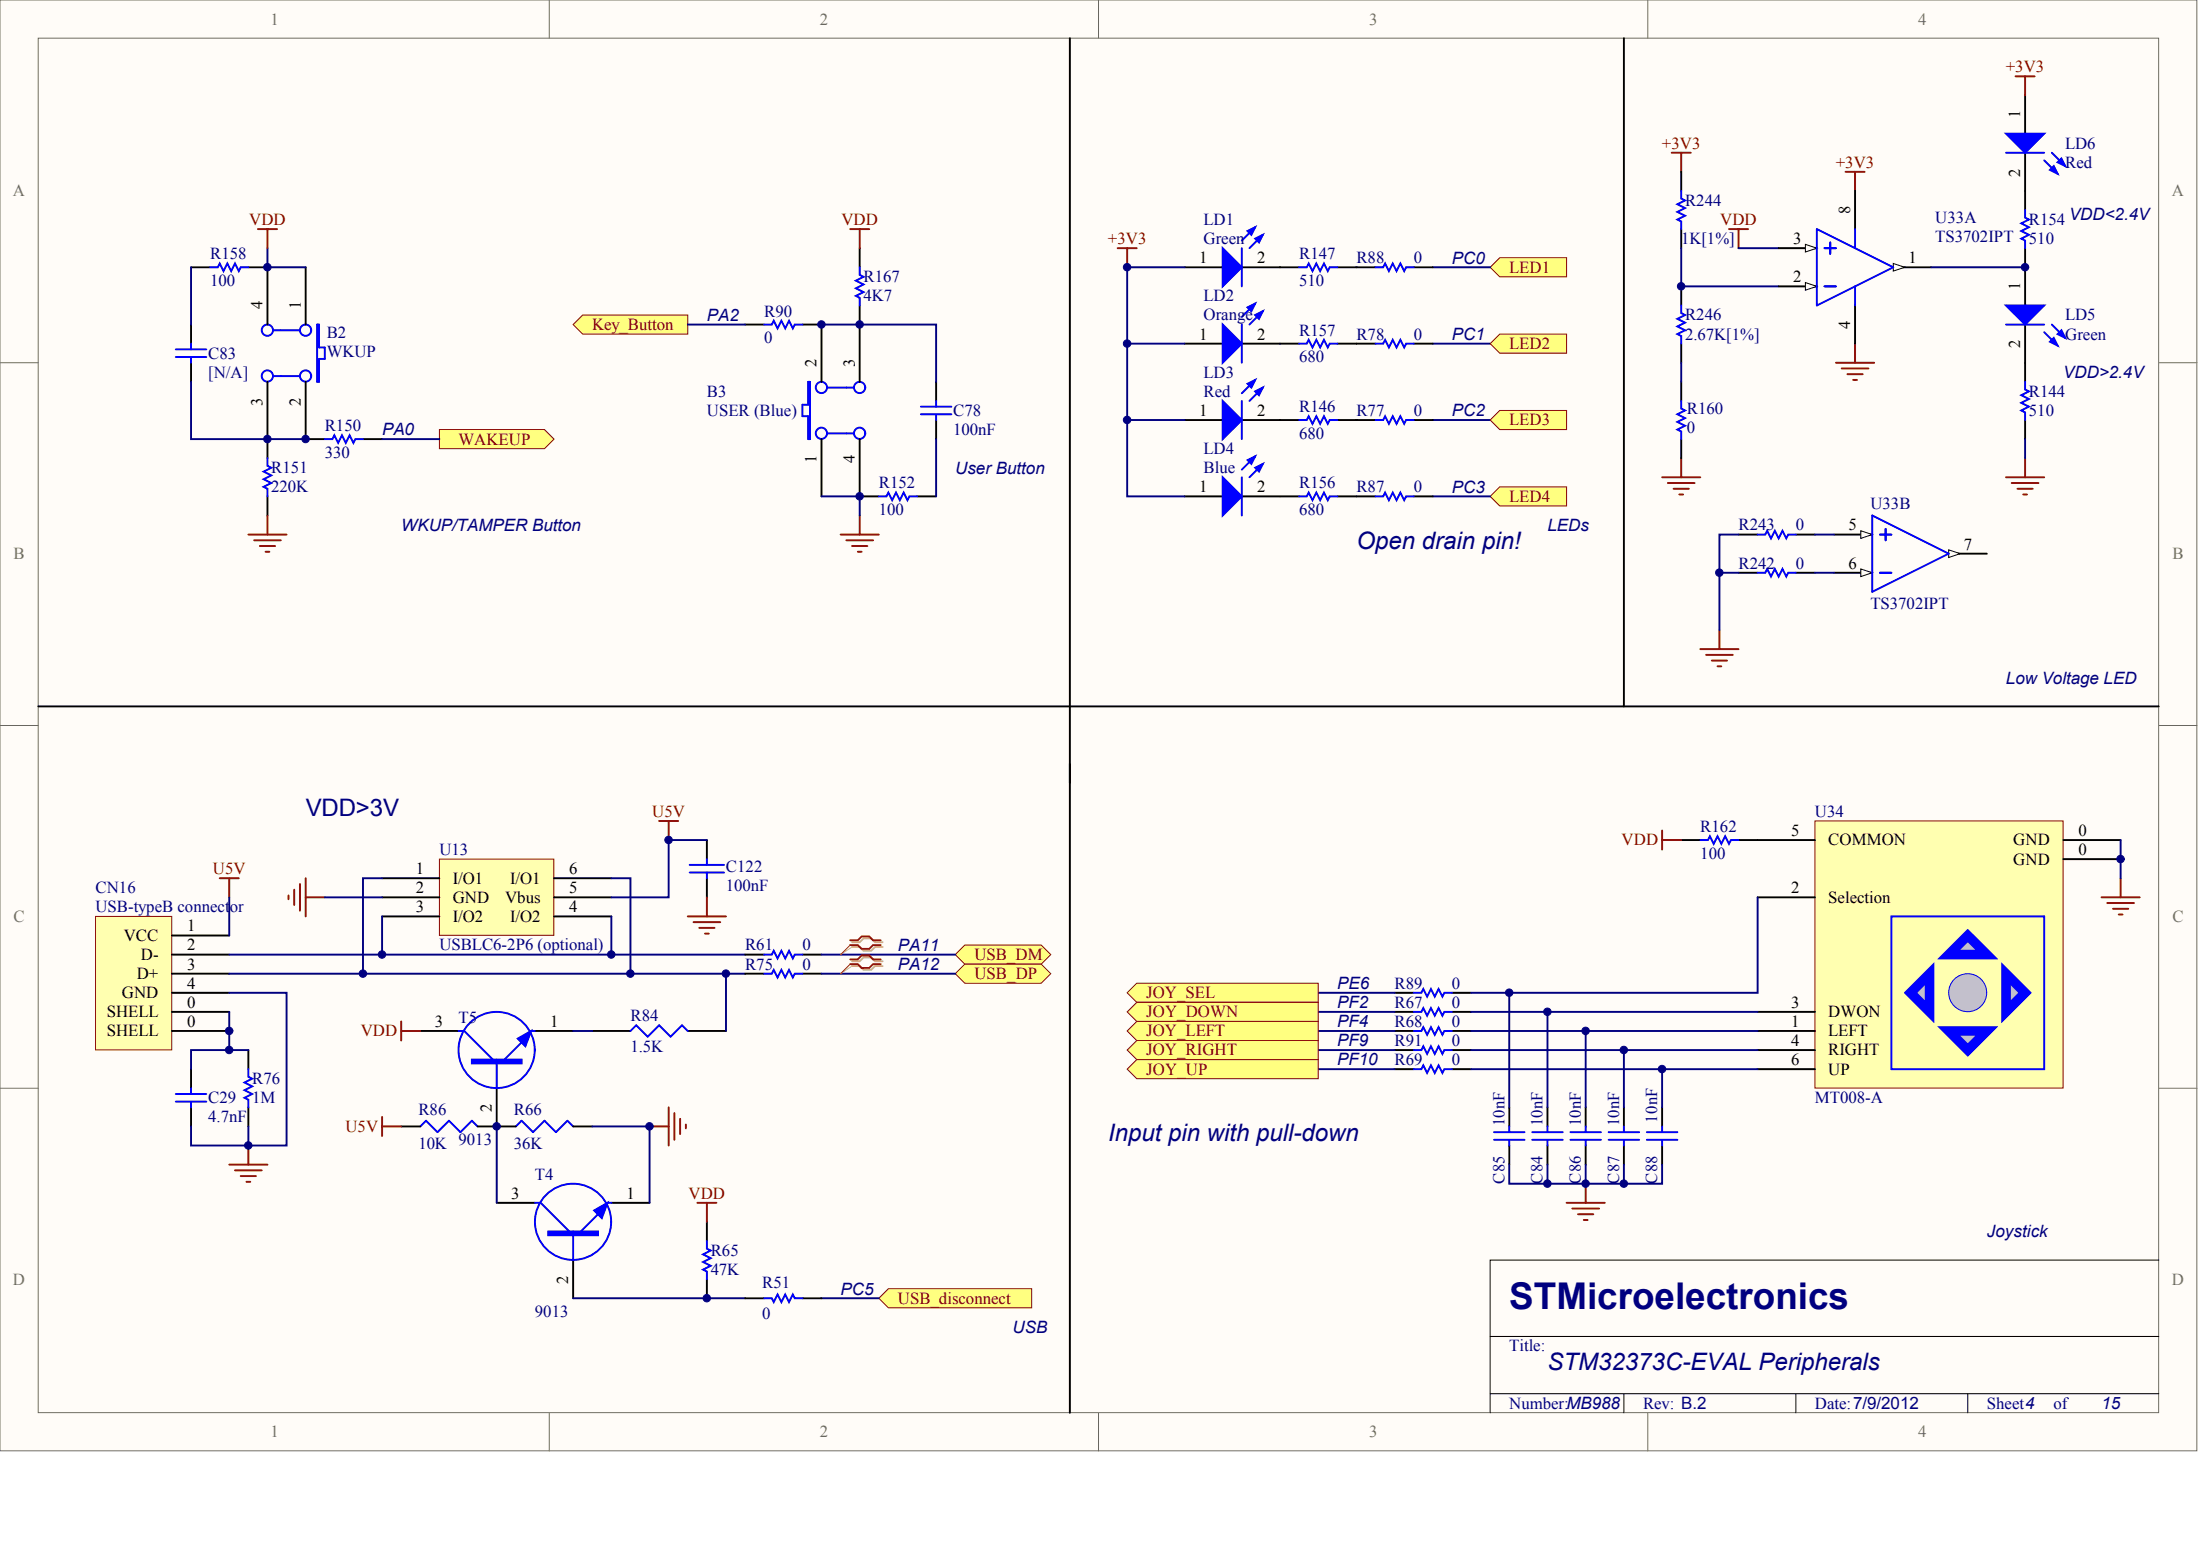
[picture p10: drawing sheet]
<svg xmlns="http://www.w3.org/2000/svg" width="840mm" height="594mm" viewBox="0 0 840 594" stroke-linecap="round" stroke-linejoin="round" font-family="sans-serif">
<g fill="#fffcf8" stroke="#716f64" stroke-width=".38">
<path d="M0 0h838.4v553.6h-838.4z"/>
<path d="M14.6 14.6h809.2v524.4h-809.2z"/>
</g>
<path d="M209.6 0v14.6M419.2 0v14.6M628.9 0v14.6M0 138.4h14.6M823.9 138.4h14.6M0 276.8h14.6M823.9 276.8h14.6M0 415.2h14.6M823.9 415.2h14.6M209.6 539.1v14.5M419.2 539.1v14.5M628.9 539.1v14.5" fill="none" stroke="#716f64" stroke-width=".38"/>
<path d="M823.9 480.8h-255.2v58.3M568.7 509.9h255.2M568.7 531.8h255.2M619.7 531.8v7.3M685.4 531.8v7.3M751 531.8v7.3" fill="none" stroke="#000" stroke-width=".38"/>
<path d="M452.1 102h14.5M473.9 102h21.9M510.4 102h7.3M452.1 131.1h14.5M473.9 131.1h21.9M510.4 131.1h7.3M452.1 160.3h14.5M473.9 160.3h21.9M510.4 160.3h7.3M452.1 189.4h14.5M473.9 189.4h21.9M510.4 189.4h7.3" fill="none" stroke="#000" stroke-width=".73"/>
<g fill="#00f" stroke="#00f" stroke-width=".73">
<path d="M466.6 153l7.3 7.3-7.3 7.2z"/>
<path d="M479 149.3l2.9-1.4-1.4 2.9z"/>
<path d="M476.1 146.4l2.9-1.4-1.4 2.9z"/>
<path d="M466.6 123.8l7.3 7.3-7.3 7.3z"/>
<path d="M479 120.2l2.9-1.5-1.4 3z"/>
<path d="M476.1 117.3l2.9-1.5-1.4 2.9z"/>
<path d="M466.6 182.1l7.3 7.3-7.3 7.3z"/>
<path d="M479 178.5l2.9-1.5-1.4 2.9z"/>
<path d="M476.1 175.6l2.9-1.5-1.4 2.9z"/>
<path d="M466.6 94.7l7.3 7.3-7.3 7.3z"/>
<path d="M479 91.1l2.9-1.5-1.4 2.9z"/>
<path d="M476.1 88.1l2.9-1.4-1.4 2.9z"/>
</g>
<g fill="none" stroke="#00f" stroke-width=".73">
<path d="M473.9 94.7v14.6M479 86.7l-5.1 5.1M481.9 89.6l-5.1 5.1M479 115.8l-5.1 5.1M481.9 118.7l-5.1 5.1M495.8 102h2.9l.7-1.5 1.5 2.9 1.5-2.9 1.4 2.9 1.5-2.9 1.4 2.9 .8-1.4h2.9M473.9 123.8v14.6M495.8 131.1h2.9l.7-1.4 1.5 2.9 1.5-2.9 1.4 2.9 1.5-2.9 1.4 2.9 .8-1.5h2.9M473.9 153v14.5M479 145l-5.1 5.1M481.9 147.9l-5.1 5.1M479 174.1l-5.1 5.1"/>
<path d="M481.9 177l-5.1 5.1M495.8 160.3h2.9l.7-1.5 1.5 2.9 1.5-2.9 1.4 2.9 1.5-2.9 1.4 2.9 .8-1.4h2.9M473.9 182.1v14.6M495.8 189.4h2.9l.7-1.5 1.5 3 1.5-3 1.4 3 1.5-3 1.4 3 .8-1.5h2.9"/>
</g>
<path d="M430.2 131.1h21.9M546.8 131.1h21.9M430.2 160.3h21.9M546.8 160.3h21.9" fill="none" stroke="#000080" stroke-width=".73"/>
<path d="M426.5 94.7h7.3M430.2 94.7v7.3" fill="none" stroke="#800000" stroke-width=".73"/>
<g fill="#ffff80" stroke="#800000" stroke-width=".38">
<path d="M568.7 189.4l3.7-3.6h25.5v7.2h-25.5z" fill-rule="evenodd"/>
<path d="M568.7 160.3l3.7-3.7h25.5v7.3h-25.5z" fill-rule="evenodd"/>
<path d="M568.7 102l3.7-3.7h25.5v7.3h-25.5z" fill-rule="evenodd"/>
<path d="M568.7 131.1l3.7-3.6h25.5v7.3h-25.5z" fill-rule="evenodd"/>
</g>
<path d="M452.1 102h-21.9v87.4h21.9M546.8 102h21.9M546.8 189.4h21.9M576 378.8v43.7M590.6 386.1v36.4M605.2 393.4v29.1M619.7 400.7v21.8M634.3 407.9v14.6M576 444.4v7.3h58.3v-7.3M590.6 444.4v7.3M605.2 444.4v7.3M619.7 444.4v7.3" fill="none" stroke="#000080" stroke-width=".73"/>
<path d="M597.9 458.9h14.6M605.2 451.7v7.2M600.1 461.1h10.2M602.2 463.3h5.9M604.4 465.5h1.5" fill="none" stroke="#800000" stroke-width=".73"/>
<path d="M641.6 320.5h7.3M663.5 320.5h7.3M576 422.5v7.3M576 437.1v7.3M590.6 422.5v7.3M590.6 437.1v7.3M605.2 422.5v7.3M605.2 437.1v7.3M619.7 422.5v7.3M619.7 437.1v7.3M634.3 422.5v7.3M634.3 437.1v7.3" fill="none" stroke="#000" stroke-width=".73"/>
<g fill="none" stroke="#00f" stroke-width=".73">
<path d="M648.9 320.5h2.9l.8-1.4 1.4 2.9 1.5-2.9 1.4 2.9 1.5-2.9 1.4 2.9 .8-1.5h2.9M570.2 432h11.6M570.2 434.9h11.6M576 429.8v2.2M576 434.9v2.2M584.7 432h11.7M584.7 434.9h11.7M590.6 429.8v2.2M590.6 434.9v2.2M599.3 432h11.7M599.3 434.9h11.7M605.2 429.8v2.2"/>
<path d="M605.2 434.9v2.2M613.9 432h11.7M613.9 434.9h11.7M619.7 429.8v2.2M619.7 434.9v2.2M628.5 432h11.7M628.5 434.9h11.7M634.3 429.8v2.2M634.3 434.9v2.2"/>
</g>
<path d="M692.7 313.2h94.7v102h-94.7z" fill="#ffffb0" stroke="#800000" stroke-width=".38"/>
<circle cx="751" cy="378.8" r="7.3" fill="#c0c0c0" stroke="#00f" stroke-width=".38"/>
<g fill="#c0c0c0" stroke="#00f" stroke-width="3.6">
<path d="M743.7 364.2l7.3-7.3 7.3 7.3z"/>
<path d="M729.1 378.8l7.3-7.3v14.6z"/>
<path d="M743.7 393.4h14.6l-7.3 7.3z"/>
<path d="M765.6 371.5l7.3 7.3-7.3 7.3z"/>
</g>
<path d="M721.8 349.7h58.4v58.2h-58.4zM539.5 378.8h3l.7-1.5 1.4 3 1.5-3 1.5 3 1.4-3 1.5 3 .7-1.5h2.9M539.5 393.4h3l.7-1.5 1.4 2.9 1.5-2.9 1.5 2.9 1.4-2.9 1.5 2.9 .7-1.4h2.9M539.5 386.1h3l.7-1.5 1.4 2.9 1.5-2.9 1.5 2.9 1.4-2.9 1.5 2.9 .7-1.4h2.9M539.5 407.9h3l.7-1.4 1.4 2.9 1.5-2.9 1.5 2.9 1.4-2.9 1.5 2.9 .7-1.5h2.9M539.5 400.7h3l.7-1.5 1.4 2.9 1.5-2.9 1.5 2.9 1.4-2.9 1.5 2.9 .7-1.4h2.9" fill="none" stroke="#00f" stroke-width=".73"/>
<g fill="none" stroke="#000" stroke-width=".73">
<path d="M670.8 320.5h21.9M787.4 320.5h21.9M787.4 327.8h21.9M670.8 342.4h21.9M532.3 378.8h7.2M554.1 378.8h7.3M532.3 386.1h7.2M532.3 393.4h7.2M554.1 386.1h7.3M554.1 393.4h7.3M670.8 386.1h21.9M670.8 393.4h21.9"/>
<path d="M532.3 400.7h7.2M532.3 407.9h7.2M554.1 400.7h7.3M554.1 407.9h7.3M670.8 400.7h21.9M670.8 407.9h21.9"/>
</g>
<path d="M670.8 342.4v36.4h-109.4M503.1 378.8h29.2M503.1 393.4h29.2M503.1 386.1h29.2M561.4 393.4h109.4M561.4 386.1h109.4M503.1 407.9h29.2M503.1 400.7h29.2M561.4 407.9h109.4M561.4 400.7h109.4" fill="none" stroke="#000080" stroke-width=".73"/>
<g fill="#ffff80" stroke="#800000" stroke-width=".38">
<path d="M430.2 378.8l3.6-3.6h69.3v7.2h-69.3z" fill-rule="evenodd"/>
<path d="M430.2 386.1l3.6-3.7h69.3v7.3h-69.3z" fill-rule="evenodd"/>
<path d="M430.2 393.4l3.6-3.7h69.3v7.3h-69.3z" fill-rule="evenodd"/>
<path d="M430.2 400.7l3.6-3.7h69.3v7.3h-69.3z" fill-rule="evenodd"/>
<path d="M430.2 407.9l3.6-3.6h69.3v7.3h-69.3z" fill-rule="evenodd"/>
</g>
<g fill="none" stroke="#000" stroke-width=".73">
<path d="M408.3 14.6v524.5M619.7 14.6v254.9M772.9 36.4v14.6M772.9 58.3v21.8M641.6 65.6v7.2M641.6 87.4v7.3M772.9 94.7v7.3M517.7 102h7.3M539.5 102h7.3M641.6 109.3v7.3M517.7 131.1h7.3M539.5 131.1h7.3"/>
<path d="M641.6 131.1v7.3M517.7 160.3h7.3M539.5 160.3h7.3M517.7 189.4h7.3M539.5 189.4h7.3M14.6 269.5h809.3M269.8 320.5v7.3M269.8 335.1v7.3"/>
</g>
<g fill="none" stroke="#800000" stroke-width=".73">
<path d="M769.2 29.1h7.3M772.9 29.1v7.3M638 58.3h7.3M641.6 58.3v7.3M704.3 65.6h7.3M708 65.6v7.2M659.8 87.4h7.3M663.5 87.4v7.3M700.7 138.4h14.6M708 131.1v7.3M702.9 140.6h10.2M705.1 142.8h5.8"/>
<path d="M707.2 145h1.5M641.6 174.8v7.3M634.3 182.1h14.6M636.5 184.3h10.2M638.7 186.5h5.8M640.9 188.7h1.4M83.8 335.1h7.3M87.5 335.1v7.3M262.5 349.7h14.6M264.7 351.8h10.2M266.9 354h5.8M269 356.2h1.5"/>
<path d="M269.8 342.4v7.3M94.8 437.1v7.3M87.5 444.4h14.6M89.7 446.6h10.2M91.9 448.7h5.8M94.1 450.9h1.4"/>
</g>
<path d="M641.6 94.7v14.6h37.2M663.5 94.7h15.3" fill="none" stroke="#000080" stroke-width=".73"/>
<g fill="none" stroke="#00f" stroke-width=".73">
<path d="M765.6 58.3h14.6M783.1 58.3l5.1 5.1M641.6 72.8v3l1.5 .7-2.9 1.4 2.9 1.5-2.9 1.5 2.9 1.4-2.9 1.5 1.4 .7v2.9M780.2 61.2l5.1 5.1M772.9 80.1v2.9l1.4 .8-2.9 1.4 2.9 1.5-2.9 1.4 2.9 1.5-2.9 1.5 1.5 .7v2.9M525 102h2.9l.7-1.5 1.5 2.9 1.4-2.9 1.5 2.9 1.4-2.9 1.5 2.9 .7-1.4h2.9M641.6 116.6v2.9l1.5 .7-2.9 1.5 2.9 1.4-2.9 1.5 2.9 1.4-2.9 1.5 1.4 .7v2.9M525 131.1h2.9l.7-1.4 1.5 2.9 1.4-2.9 1.5 2.9 1.4-2.9 1.5 2.9 .7-1.5h2.9M525 160.3h2.9l.7-1.5 1.5 2.9 1.4-2.9 1.5 2.9 1.4-2.9 1.5 2.9 .7-1.4h2.9M525 189.4h2.9l.7-1.5 1.5 3 1.4-3 1.5 3 1.4-3 1.5 3 .7-1.5h2.9M263.2 332.9h13.1M263.2 330h13.1"/>
<path d="M269.8 327.8v2.2M269.8 332.9v2.2"/>
</g>
<g fill="#00f" stroke="#00f" stroke-width=".73">
<path d="M765.6 51h14.6l-7.3 7.3z"/>
<path d="M782.3 64.8l1.5-1.4 1.5 2.9z"/>
<path d="M785.3 61.9l1.4-1.4 1.5 2.9z"/>
</g>
<path d="M36.5 349.7h29v50.9h-29z" fill="#ffffb0" stroke="#800000" stroke-width=".38"/>
<path d="M65.6 356.9h21.9M65.6 364.2h21.9M65.6 371.5h21.9M65.6 378.8h21.9M65.6 386.1h21.9M65.6 393.4h21.9" fill="none" stroke="#000" stroke-width=".73"/>
<path d="M167.7 327.8h43.7v29.1h-43.7z" fill="#ffffb0" stroke="#800000" stroke-width=".38"/>
<path d="M145.8 335.1h21.9M211.4 335.1h21.9M145.8 342.4h21.9M145.8 349.7h21.9M211.4 342.4h21.9M211.4 349.7h21.9M72.9 407.9v7.3M94.8 400.7v7.2M72.9 422.5v7.3M94.8 422.5v7.3" fill="none" stroke="#000" stroke-width=".73"/>
<path d="M251.5 313.2h7.3M255.2 313.2v7.3M112.3 339.5v5.8M114.5 337.3v10.2M116.7 335.1v14.6M110.1 341.7v1.4M116.7 342.4h7.2" fill="none" stroke="#800000" stroke-width=".73"/>
<path d="M87.5 342.4v14.5M87.5 378.8h21.9v58.3h-36.5v-7.3M87.5 364.2h196.9M87.5 371.5h196.9M87.5 386.1v14.6h7.3M87.5 400.7h-14.6v7.2M94.8 429.8v7.3" fill="none" stroke="#000080" stroke-width=".73"/>
<path d="M67.1 417.4h11.6M72.9 415.2v2.2M94.8 407.9v3l1.4 .7-2.9 1.4 2.9 1.5-2.9 1.5 2.9 1.4-2.9 1.5 1.5 .7v2.9M67.1 420.3h11.6M72.9 420.3v2.2" fill="none" stroke="#00f" stroke-width=".73"/>
<g fill="#ffff80" stroke="#800000" stroke-width=".38">
<path d="M364.6 364.2l3.6-3.6h29.2l3.6 3.6-3.6 3.7h-29.2z" fill-rule="evenodd"/>
<path d="M364.6 371.5l3.6-3.6h29.2l3.6 3.6-3.6 3.7h-29.2z" fill-rule="evenodd"/>
</g>
<g fill="none" stroke="#000" stroke-width=".73">
<path d="M72.9 102h7.3M94.8 102h7.3v21.8M116.7 102v21.8M72.9 123.8v7.3M72.9 138.4v7.3M102.1 145.7v29.1M116.7 145.7v21.8h7.2M138.5 167.5h7.3M102.1 189.4v7.3M284.4 371.5h7.2M284.4 364.2h7.2M306.2 371.5h7.3"/>
<path d="M306.2 364.2h7.3"/>
</g>
<g fill="none" stroke="#00f" stroke-width=".73">
<path d="M80.2 102h2.9l.7-1.5 1.5 2.9 1.5-2.9 1.4 2.9 1.5-2.9 1.4 2.9 .8-1.4h2.9M67.1 136.2h11.6M67.1 133.3h11.6M72.9 131.1v2.2M72.9 136.2v2.2M104.3 126h10.2M121 123.8h.8v8.8h2.1v4.3h-2.1v8.8h-.8zM104.3 143.5h10.2M102.1 174.8v2.9l1.4 .8-2.9 1.4 2.9 1.5-2.9 1.4 2.9 1.5-2.9 1.5 1.5 .7v2.9M123.9 167.5h3l.7-1.4 1.5 2.9 1.4-2.9 1.5 2.9 1.4-2.9 1.5 2.9 .7-1.5h2.9M291.6 371.5h3l.7-1.4 1.4 2.9 1.5-2.9 1.5 2.9 1.4-2.9 1.5 2.9 .7-1.5h2.9M291.6 364.2h3l.7-1.4 1.4 2.9 1.5-2.9 1.5 2.9 1.4-2.9 1.5 2.9 .7-1.5h2.9"/>
<circle cx="102" cy="126" r="2.15"/>
<circle cx="116.6" cy="126" r="2.15"/>
<circle cx="102" cy="143.5" r="2.15"/>
<circle cx="116.6" cy="143.5" r="2.15"/>
</g>
<path d="M102.1 94.7v7.3h14.6M72.9 102v21.8M72.9 145.7v21.8h43.8M145.8 335.1h-7.3v36.4M233.3 335.1h7.3v36.4M269.8 320.5h-14.6v21.9h-21.9M123.9 342.4h21.9M145.8 349.7v14.5M233.3 349.7v14.5M313.5 364.2h51.1M313.5 371.5h51.1" fill="none" stroke="#000080" stroke-width=".73"/>
<path d="M98.4 87.4h7.3M102.1 87.4v7.3M102.1 196.7v7.3M94.8 204h14.6M97 206.2h10.2M99.2 208.3h5.8M101.3 210.5h1.5" fill="none" stroke="#800000" stroke-width=".73"/>
<path d="M167.7 163.9h40.1l3.6 3.6-3.6 3.7h-40.1z" fill-rule="evenodd" fill="#ffff80" stroke="#800000" stroke-width=".38"/>
<path d="M145.8 167.5h21.9" fill="none" stroke="#000080" stroke-width=".73"/>
<path d="M699.9 218.5h14.6" fill="none" stroke="#000" stroke-width=".73"/>
<path d="M710.2 217.1l4.3 1.4-4.3 1.5z" fill="#fffcf8" stroke="#000" stroke-width=".38"/>
<path d="M699.9 204h14.6" fill="none" stroke="#000" stroke-width=".73"/>
<path d="M710.2 202.5l4.3 1.5-4.3 1.4z" fill="#fffcf8" stroke="#000" stroke-width=".38"/>
<path d="M743.7 211.3h14.6" fill="none" stroke="#000" stroke-width=".73"/>
<path d="M743.7 209.8l4.4 1.5-4.4 1.4z" fill="#fffcf8" stroke="#000" stroke-width=".38"/>
<path d="M714.5 196.7l29.2 14.6-29.2 14.5zM717.4 218.5h4.4M717.4 204h4.4M719.6 201.8v4.4" fill="none" stroke="#00f" stroke-width=".73"/>
<path d="M678.8 109.3h14.6" fill="none" stroke="#000" stroke-width=".73"/>
<path d="M689 107.8l4.4 1.5-4.4 1.4z" fill="#fffcf8" stroke="#000" stroke-width=".38"/>
<path d="M678.8 94.7h14.6" fill="none" stroke="#000" stroke-width=".73"/>
<path d="M689 93.2l4.4 1.5-4.4 1.5z" fill="#fffcf8" stroke="#000" stroke-width=".38"/>
<path d="M722.6 102h14.5" fill="none" stroke="#000" stroke-width=".73"/>
<path d="M722.6 100.5l4.3 1.5-4.3 1.4z" fill="#fffcf8" stroke="#000" stroke-width=".38"/>
<g fill="none" stroke="#000" stroke-width=".73">
<path d="M708 72.8v14.6M328.1 94.7v7.3M328.1 116.6v29.1M708 116.6v14.5M772.9 102v14.6M284.4 123.8h7.2M306.2 123.8h7.3v21.9M772.9 123.8v21.9M357.3 145.7v7.3M313.5 167.5v21.9M328.1 167.5v21.9h7.3M357.3 160.3v7.2"/>
<path d="M772.9 160.3v7.2M350 189.4h7.3M663.5 204h7.3M663.5 218.5h7.3M685.4 204h7.3M685.4 218.5h7.3"/>
</g>
<g fill="none" stroke="#00f" stroke-width=".73">
<path d="M693.4 87.4l29.2 14.6-29.2 14.6zM696.3 94.7h4.4M698.5 92.5v4.4M708 87.4v7.3M328.1 102v2.9l1.5 .7-3 1.5 3 1.4-3 1.5 3 1.5-3 1.4 1.5 .7v3M696.3 109.3h4.4M708 109.3v7.3M291.6 123.8h3l.7-1.4 1.4 2.9 1.5-2.9 1.5 2.9 1.4-2.9 1.5 2.9 .7-1.5h2.9M765.6 123.8h14.6M780.2 126.7l5.1 5.1M783.1 123.8l5.1 5.1M308.4 145.7h.7v21.8h-.7v-8.7h-2.2v-4.4h2.2z"/>
<path d="M315.7 147.9h10.2M351.4 155.2h11.7M351.4 158.1h11.7M357.3 153v2.2M357.3 158.1v2.2M772.9 145.7v2.9l1.4 .7-2.9 1.5 2.9 1.4-2.9 1.5 2.9 1.5-2.9 1.4 1.5 .7v3M315.7 165.4h10.2M335.4 189.4h2.9l.7-1.5 1.5 3 1.5-3 1.4 3 1.5-3 1.4 3 .8-1.5h2.9M670.8 204h2.9l.7-1.5 1.5 2.9 1.4-2.9 1.5 2.9 1.5-2.9 1.4 2.9 .8-1.4h2.9M670.8 218.5h2.9l.7-1.4 1.5 2.9 1.4-2.9 1.5 2.9 1.5-2.9 1.4 2.9 .8-1.5h2.9"/>
<circle cx="313.5" cy="147.8" r="2.15"/>
<circle cx="328.1" cy="147.8" r="2.15"/>
<circle cx="313.5" cy="165.3" r="2.15"/>
<circle cx="328.1" cy="165.3" r="2.15"/>
</g>
<g fill="#00f" stroke="#00f" stroke-width=".73">
<path d="M765.6 116.6h14.6l-7.3 7.2z"/>
<path d="M782.3 130.4l1.5-1.5 1.5 2.9z"/>
<path d="M785.3 127.5l1.4-1.5 1.5 2.9z"/>
</g>
<g fill="none" stroke="#800000" stroke-width=".73">
<path d="M324.5 87.4h7.2M328.1 87.4v7.3M772.9 174.8v7.3M328.1 196.7v7.3M765.6 182.1h14.6M767.8 184.3h10.2M769.9 186.5h5.9M772.1 188.7h1.5M320.8 204h14.6M323 206.2h10.2M325.2 208.3h5.8M327.4 210.5h1.4"/>
<path d="M648.9 247.7h14.6M651.1 249.9h10.2M653.3 252h5.8M655.5 254.2h1.4M656.2 240.4v7.3"/>
</g>
<path d="M737.1 102h35.8M313.5 123.8h43.8v21.9M357.3 167.5v21.9M772.9 167.5v7.3M313.5 189.4h14.6v7.3M656.2 218.5h7.3M663.5 204h-7.3v36.4M692.7 204h7.2M692.7 218.5h7.2" fill="none" stroke="#000080" stroke-width=".73"/>
<path d="M218.7 123.8l3.7-3.6h40.1v7.3h-40.1z" fill-rule="evenodd" fill="#ffff80" stroke="#800000" stroke-width=".38"/>
<g fill="none" stroke="#000" stroke-width=".73">
<path d="M160.4 393.4h14.6M204.2 393.4h14.5M226 393.4h14.6M262.5 393.4h14.6M189.6 415.2v14.6M153.1 429.8h7.3M182.3 429.8h14.6M218.7 429.8h7.3M189.6 458.9h14.6M233.3 458.9h14.6M269.8 466.2v7.3M218.7 480.8v14.6"/>
<path d="M269.8 488.1v7.3"/>
</g>
<g fill="none" stroke="#00f" stroke-width=".73">
<path d="M175 393.4h2.2l10.9 10.9M199 397.7l-6.5 6.6M202.7 393.4h1.5M240.6 393.4l2.2-2.2 4.4 4.4 4.3-4.4 4.4 4.4 4.4-4.4 2.2 2.2M189.6 404.3v10.9M160.4 429.8l2.2-2.2 4.4 4.4 4.3-4.4 4.4 4.4 4.4-4.4 2.2 2.2M196.9 429.8l2.1-2.2 4.4 4.4 4.4-4.4 4.4 4.4 4.3-4.4 2.2 2.2M204.2 458.9h2.1l11 11M231.9 458.9h1.4M218.7 469.9v10.9M228.2 463.3l-6.5 6.6M269.8 473.5v2.9l1.4 .7-2.9 1.5 2.9 1.5-2.9 1.4 2.9 1.5-2.9 1.4 1.5 .8v2.9"/>
<circle cx="189.5" cy="400.6" r="14.5"/>
<circle cx="218.7" cy="466.2" r="14.5"/>
</g>
<path d="M153.1 389.7v7.3M153.1 393.4h7.3M145.8 429.8h7.3M145.8 426.2v7.2M247.9 429.8h7.3M255.2 422.5v14.6M257.4 424.7v10.2M259.6 426.9v5.8M261.8 429.1v1.4M266.1 458.9h7.3M269.8 458.9v7.3" fill="none" stroke="#800000" stroke-width=".73"/>
<g fill="#00f" stroke="#00f" stroke-width=".73">
<path d="M197.6 396.3l5.1-2.9-2.2 5.8z"/>
<path d="M226.8 461.9l5.1-3-2.2 5.9z"/>
<path d="M180.1 404.3h18.9v1.5h-18.9z" fill-rule="evenodd"/>
<path d="M209.3 469.9h18.9v1.4h-18.9z" fill-rule="evenodd"/>
</g>
<path d="M189.6 429.8v29.1M226 429.8h21.9v29.1M218.7 495.4h65.7" fill="none" stroke="#000080" stroke-width=".73"/>
<path d="M335.4 495.4l3.6-3.7h54.7v7.3h-54.7z" fill-rule="evenodd" fill="#ffff80" stroke="#800000" stroke-width=".38"/>
<path d="M262.5 123.8h21.9M641.6 138.4v7.3M809.3 320.5v14.6M277.1 371.5v21.9M218.7 393.4h7.3M313.5 495.4h21.9" fill="none" stroke="#000080" stroke-width=".73"/>
<path d="M641.6 145.7v7.3M641.6 167.5v7.3M284.4 495.4h7.2M306.2 495.4h7.3" fill="none" stroke="#000" stroke-width=".73"/>
<path d="M641.6 153v2.9l1.5 .7-2.9 1.5 2.9 1.4-2.9 1.5 2.9 1.4-2.9 1.5 1.4 .7v2.9M291.6 495.4h3l.7 1.4 1.4-2.9 1.5 2.9 1.5-2.9 1.4 2.9 1.5-2.9 .7 1.5h2.9" fill="none" stroke="#00f" stroke-width=".73"/>
<path d="M634.3 316.9v7.3M634.3 320.5h7.3M809.3 335.1v7.3M802 342.4h14.6M804.2 344.6h10.2M806.4 346.8h5.8M808.6 348.9h1.4" fill="none" stroke="#800000" stroke-width=".73"/>
<path d="M325.2 359.5h2.9l1.5-1.5h2.9l1.4 1.5h3M325.2 361.3h2.9l1.5 1.5h2.9l1.4-1.5h3M325.2 366.8h2.9l1.5-1.5h2.9l1.4 1.5h3M325.2 368.6h2.9l1.5 1.5h2.9l1.4-1.5h3" fill="none" stroke="#d0a19e" stroke-width=".73"/>
<path d="M325.2 361.3l-4.4 2.9M325.2 368.6l-4.4 2.9" fill="none" stroke="#d0a19e" stroke-width=".38"/>
<path d="M324.5 358.8h2.9l1.4-1.5h2.9l1.5 1.5h2.9M324.5 360.6h2.9l1.4 1.4h2.9l1.5-1.4h2.9M324.5 366.1h2.9l1.4-1.5h2.9l1.5 1.5h2.9M324.5 367.9h2.9l1.4 1.4h2.9l1.5-1.4h2.9" fill="none" stroke="#f00" stroke-width=".73"/>
<path d="M324.5 360.6l-3.7 3.6M324.5 367.9l-3.7 3.6" fill="none" stroke="#f00" stroke-width=".38"/>
<g fill="#000080" stroke="#000080" stroke-width=".38">
<circle cx="87.5" cy="400.6" r="1.42"/>
<circle cx="87.5" cy="393.3" r="1.42"/>
<circle cx="94.7" cy="437" r="1.42"/>
<circle cx="102" cy="167.5" r="1.42"/>
<circle cx="102" cy="101.9" r="1.42"/>
<circle cx="116.6" cy="167.5" r="1.42"/>
<circle cx="138.5" cy="371.5" r="1.42"/>
<circle cx="145.8" cy="364.2" r="1.42"/>
<circle cx="189.5" cy="429.8" r="1.42"/>
<circle cx="233.3" cy="364.2" r="1.42"/>
<circle cx="240.6" cy="371.5" r="1.42"/>
<circle cx="247.9" cy="429.8" r="1.42"/>
<circle cx="255.2" cy="320.5" r="1.42"/>
<circle cx="269.7" cy="495.3" r="1.42"/>
<circle cx="277" cy="371.5" r="1.42"/>
<circle cx="313.5" cy="123.8" r="1.42"/>
<circle cx="328.1" cy="189.4" r="1.42"/>
<circle cx="328.1" cy="123.8" r="1.42"/>
<circle cx="430.1" cy="160.2" r="1.42"/>
<circle cx="430.1" cy="131.1" r="1.42"/>
<circle cx="430.1" cy="101.9" r="1.42"/>
<circle cx="576" cy="378.8" r="1.42"/>
<circle cx="590.5" cy="451.6" r="1.42"/>
<circle cx="590.5" cy="386.1" r="1.42"/>
<circle cx="605.1" cy="451.6" r="1.42"/>
<circle cx="605.1" cy="393.3" r="1.42"/>
<circle cx="619.7" cy="451.6" r="1.42"/>
<circle cx="619.7" cy="400.6" r="1.42"/>
<circle cx="634.3" cy="407.9" r="1.42"/>
<circle cx="641.6" cy="109.2" r="1.42"/>
<circle cx="656.2" cy="218.5" r="1.42"/>
<circle cx="772.8" cy="101.9" r="1.42"/>
<circle cx="809.3" cy="327.8" r="1.42"/>
</g>
<text font-size="14.1" fill="#000080" x="576" y="499.3">STMicroelectronics</text>
<g font-size="9.2" fill="#000080">
<text x="517.7" y="209.4">Open drain pin!</text>
<text x="116.7" y="311.4">VDD&gt;3V</text>
<text x="422.9" y="435.2">Input pin with pull-down</text>
<text x="590.6" y="522.6">STM32373C-EVAL Peripherals</text>
</g>
<g font-size="6.5" fill="#000080">
<text x="789.6" y="83.8">VDD&lt;2.4V</text>
<text x="554.1" y="100.6">PC0</text>
<text x="269.8" y="122.4">PA2</text>
<text x="554.1" y="129.7">PC1</text>
<text x="787.4" y="144.3">VDD&gt;2.4V</text>
<text x="554.1" y="158.8">PC2</text>
<text x="145.8" y="166.1">PA0</text>
<text x="364.6" y="180.7">User Button</text>
<text x="554.1" y="188">PC3</text>
<text x="153.1" y="202.6">WKUP/TAMPER Button</text>
<text x="590.6" y="202.6">LEDs</text>
<text x="765.6" y="260.8">Low Voltage LED</text>
<text x="342.7" y="362.8">PA11</text>
<text x="342.7" y="370.1">PA12</text>
<text x="510.4" y="377.4">PE6</text>
<text x="510.4" y="384.7">PF2</text>
<text x="510.4" y="392">PF4</text>
<text x="510.4" y="399.2">PF9</text>
<text x="510.4" y="406.5">PF10</text>
<text x="758.3" y="472.1">Joystick</text>
<text x="320.8" y="493.9">PC5</text>
<text x="386.4" y="508.5">USB</text>
<text x="802" y="537.7">15</text>
</g>
<g font-size="6.4" fill="#716f64">
<text x="103.2" y="9.3">1</text>
<text x="312.9" y="9.3">2</text>
<text x="522.5" y="9.3">3</text>
<text x="732.1" y="9.3">4</text>
<text x="5" y="74.9">A</text>
<text x="828.9" y="74.9">A</text>
<text x="5.2" y="213.3">B</text>
<text x="829.1" y="213.3">B</text>
<text x="5.2" y="351.7">C</text>
<text x="829.1" y="351.7">C</text>
<text x="5" y="490.1">D</text>
<text x="828.9" y="490.1">D</text>
<text x="103.2" y="548.4">1</text>
<text x="312.9" y="548.4">2</text>
<text x="522.5" y="548.4">3</text>
<text x="732.1" y="548.4">4</text>
</g>
<g font-size="6.4" fill="#800000">
<text x="765.5" y="27.6">+3V3</text>
<text x="634.3" y="56.7">+3V3</text>
<text x="700.6" y="64">+3V3</text>
<text x="95.1" y="85.8">VDD</text>
<text x="321.1" y="85.8">VDD</text>
<text x="656.5" y="85.8">VDD</text>
<text x="422.8" y="93.1">+3V3</text>
<text x="576" y="104.1">LED1</text>
<text x="226" y="125.9">Key_Button</text>
<text x="576" y="133.2">LED2</text>
<text x="576" y="162.3">LED3</text>
<text x="175" y="169.6">WAKEUP</text>
<text x="576" y="191.5">LED4</text>
<text x="248.9" y="311.7">U5V</text>
<text x="618.9" y="322.6">VDD</text>
<text x="81.2" y="333.5">U5V</text>
<text x="371.8" y="366.3">USB_DM</text>
<text x="371.8" y="373.6">USB_DP</text>
<text x="437.5" y="380.9">JOY_SEL</text>
<text x="437.5" y="388.2">JOY_DOWN</text>
<text x="137.7" y="395.4">VDD</text>
<text x="437.5" y="395.4">JOY_LEFT</text>
<text x="437.5" y="402.7">JOY_RIGHT</text>
<text x="437.5" y="410">JOY_UP</text>
<text x="131.8" y="431.9">U5V</text>
<text x="262.8" y="457.4">VDD</text>
<text x="342.7" y="497.4">USB_disconnect</text>
</g>
<g font-size="6.4" fill="#000080">
<text x="788.2" y="56.7">LD6</text>
<text x="788.2" y="64">Red</text>
<text x="643.1" y="78.6">R244</text>
<text x="459.3" y="85.8">LD1</text>
<text x="738.6" y="85.1">U33A</text>
<text x="774.3" y="85.8">R154</text>
<text x="459.3" y="93.1">Green</text>
<text x="641.6" y="93.1">1K[1%]</text>
<text x="738.6" y="92.4">TS3702IPT</text>
<text x="774.3" y="93.1">510</text>
<text x="80.2" y="99">R158</text>
<text x="495.8" y="99">R147</text>
<text x="517.7" y="100.4">R88</text>
<text x="539.5" y="100.4">0</text>
<text x="329.6" y="107.7">R167</text>
<text x="80.2" y="109.2">100</text>
<text x="495.8" y="109.2">510</text>
<text x="329.6" y="115">4K7</text>
<text x="459.3" y="115">LD2</text>
<text x="291.6" y="120.8">R90</text>
<text x="459.3" y="122.3">Orange</text>
<text x="643.1" y="122.3">R246</text>
<text x="788.2" y="122.3">LD5</text>
<text x="124.7" y="128.8">B2</text>
<text x="291.6" y="131">0</text>
<text x="495.8" y="128.1">R157</text>
<text x="517.7" y="129.5">R78</text>
<text x="539.5" y="129.5">0</text>
<text x="643.1" y="129.5">2.67K[1%]</text>
<text x="788.2" y="129.5">Green</text>
<text x="79.5" y="136.8">C83</text>
<text x="124.7" y="136.1">WKUP</text>
<text x="495.8" y="138.3">680</text>
<text x="79.5" y="144.1">[N/A]</text>
<text x="459.3" y="144.1">LD3</text>
<text x="269.8" y="151.4">B3</text>
<text x="459.3" y="151.4">Red</text>
<text x="774.3" y="151.4">R144</text>
<text x="269.8" y="158.7">USER (Blue)</text>
<text x="363.8" y="158.7">C78</text>
<text x="495.8" y="157.2">R146</text>
<text x="517.7" y="158.7">R77</text>
<text x="539.5" y="158.7">0</text>
<text x="643.8" y="158">R160</text>
<text x="774.3" y="158.7">510</text>
<text x="123.9" y="164.5">R150</text>
<text x="363.8" y="166">100nF</text>
<text x="495.8" y="167.4">680</text>
<text x="643.8" y="165.2">0</text>
<text x="459.3" y="173.3">LD4</text>
<text x="123.9" y="174.7">330</text>
<text x="103.5" y="180.5">R151</text>
<text x="459.3" y="180.5">Blue</text>
<text x="103.5" y="187.8">220K</text>
<text x="335.4" y="186.4">R152</text>
<text x="495.8" y="186.4">R156</text>
<text x="517.7" y="187.8">R87</text>
<text x="539.5" y="187.8">0</text>
<text x="335.4" y="196.6">100</text>
<text x="495.8" y="196.6">680</text>
<text x="713.8" y="194.4">U33B</text>
<text x="663.5" y="202.4">R243</text>
<text x="685.4" y="202.4">0</text>
<text x="663.5" y="217">R242</text>
<text x="685.4" y="217">0</text>
<text x="713.8" y="232.3">TS3702IPT</text>
<text x="692.7" y="311.7">U34</text>
<text x="648.9" y="317.5">R162</text>
<text x="167.7" y="326.2">U13</text>
<text x="648.9" y="327.7">100</text>
<text x="277.1" y="332.8">C122</text>
<text x="36.5" y="340.8">CN16</text>
<text x="277.1" y="340.1">100nF</text>
<text x="36.5" y="348.1">USB-typeB connector</text>
<text x="167.7" y="362.7">USBLC6-2P6 (optional)</text>
<text x="284.4" y="362.7">R61</text>
<text x="306.2" y="362.7">0</text>
<text x="284.4" y="369.9">R75</text>
<text x="306.2" y="369.9">0</text>
<text x="532.3" y="377.2">R89</text>
<text x="554.1" y="377.2">0</text>
<text x="240.6" y="389.6">R84</text>
<text x="532.3" y="384.5">R67</text>
<text x="554.1" y="384.5">0</text>
<text x="175" y="390.3">T5</text>
<text x="532.3" y="391.8">R68</text>
<text x="554.1" y="391.8">0</text>
<text x="240.6" y="401.3">1.5K</text>
<text x="532.3" y="399.1">R91</text>
<text x="554.1" y="399.1">0</text>
<text x="532.3" y="406.4">R69</text>
<text x="554.1" y="406.4">0</text>
<text x="96.2" y="413.7">R76</text>
<text x="79.5" y="420.9">C29</text>
<text x="96.2" y="420.9">1M</text>
<text x="159.7" y="425.3">R86</text>
<text x="196.1" y="425.3">R66</text>
<text x="692.7" y="420.9">MT008-A</text>
<text x="79.5" y="428.2">4.7nF</text>
<text x="159.7" y="438.4">10K 9013</text>
<text x="196.1" y="438.4">36K</text>
<text x="204.2" y="450.1">T4</text>
<text x="271.2" y="479.2">R65</text>
<text x="271.2" y="486.5">47K</text>
<text x="290.9" y="491.6">R51</text>
<text x="204.2" y="502.5">9013</text>
<text x="290.9" y="503.3">0</text>
<text x="576" y="515.6">Title:</text>
<text x="576" y="537.5">Number:MB988</text>
<text x="627" y="537.5">Rev: B.2</text>
<text x="692.7" y="537.5">Date:7/9/2012</text>
<text x="758.3" y="537.5">Sheet4</text>
<text x="783.7" y="537.5">of</text>
</g>
<g font-size="6.4">
<text x="684.3" y="93.1">3</text>
<text x="457.6" y="100.4">1</text>
<text x="479.8" y="100.4">2</text>
<text x="728.4" y="100.4">1</text>
<text x="684.3" y="107.7">2</text>
<text x="457.6" y="129.5">1</text>
<text x="479.8" y="129.5">2</text>
<text x="457.6" y="158.7">1</text>
<text x="479.8" y="158.7">2</text>
<text x="457.6" y="187.8">1</text>
<text x="479.8" y="187.8">2</text>
<text x="705.5" y="202.4">5</text>
<text x="749.5" y="209.7">7</text>
<text x="705.5" y="217">6</text>
<text x="683.6" y="319">5</text>
<text x="697.8" y="322.6">COMMON</text>
<text x="768.3" y="322.6">GND</text>
<text x="793.3" y="319">0</text>
<text x="768.3" y="329.9">GND</text>
<text x="793.3" y="326.2">0</text>
<text x="158.7" y="333.5">1</text>
<text x="217.3" y="333.5">6</text>
<text x="158.7" y="340.8">2</text>
<text x="172.8" y="337.2">I/O1</text>
<text x="194.7" y="337.2">I/O1</text>
<text x="217.3" y="340.8">5</text>
<text x="683.6" y="340.8">2</text>
<text x="172.8" y="344.4">GND</text>
<text x="192.8" y="344.4">Vbus</text>
<text x="697.8" y="344.4">Selection</text>
<text x="158.7" y="348.1">3</text>
<text x="172.8" y="351.7">I/O2</text>
<text x="194.7" y="351.7">I/O2</text>
<text x="217.3" y="348.1">4</text>
<text x="47.2" y="359">VCC</text>
<text x="71.5" y="355.4">1</text>
<text x="71.5" y="362.7">2</text>
<text x="53.8" y="366.3">D-</text>
<text x="71.5" y="369.9">3</text>
<text x="52.2" y="373.6">D+</text>
<text x="71.5" y="377.2">4</text>
<text x="46.5" y="380.9">GND</text>
<text x="40.8" y="388.2">SHELL</text>
<text x="71.5" y="384.5">0</text>
<text x="683.6" y="384.5">3</text>
<text x="697.8" y="388.2">DWON</text>
<text x="40.8" y="395.4">SHELL</text>
<text x="71.5" y="391.8">0</text>
<text x="165.9" y="391.8">3</text>
<text x="210" y="391.8">1</text>
<text x="683.6" y="391.8">1</text>
<text x="697.8" y="395.4">LEFT</text>
<text x="683.6" y="399.1">4</text>
<text x="683.6" y="406.4">6</text>
<text x="697.8" y="402.7">RIGHT</text>
<text x="697.8" y="410">UP</text>
<text x="195.1" y="457.4">3</text>
<text x="239.1" y="457.4">1</text>
</g>
<g font-size="6.3">
<text x="771" y="45.2" transform="rotate(-90 771 45.2)">1</text>
<text x="771" y="67.4" transform="rotate(-90 771 67.4)">2</text>
<text x="706.1" y="81.6" transform="rotate(-90 706.1 81.6)">8</text>
<text x="771" y="110.7" transform="rotate(-90 771 110.7)">1</text>
<text x="100.2" y="118" transform="rotate(-90 100.2 118)">4</text>
<text x="114.8" y="118" transform="rotate(-90 114.8 118)">1</text>
<text x="706.1" y="125.7" transform="rotate(-90 706.1 125.7)">4</text>
<text x="771" y="132.9" transform="rotate(-90 771 132.9)">2</text>
<text x="311.7" y="139.9" transform="rotate(-90 311.7 139.9)">2</text>
<text x="326.2" y="139.9" transform="rotate(-90 326.2 139.9)">3</text>
<text x="100.2" y="154.8" transform="rotate(-90 100.2 154.8)">3</text>
<text x="114.8" y="154.8" transform="rotate(-90 114.8 154.8)">2</text>
<text x="311.7" y="176.7" transform="rotate(-90 311.7 176.7)">1</text>
<text x="326.2" y="176.7" transform="rotate(-90 326.2 176.7)">4</text>
<text x="187.7" y="424.3" transform="rotate(-90 187.7 424.3)">2</text>
<text x="216.9" y="489.9" transform="rotate(-90 216.9 489.9)">2</text>
</g>
<g font-size="6.3" fill="#000080">
<text x="574.1" y="429.8" transform="rotate(-90 574.1 429.8)">10nF</text>
<text x="588.7" y="429.8" transform="rotate(-90 588.7 429.8)">10nF</text>
<text x="603.3" y="429.8" transform="rotate(-90 603.3 429.8)">10nF</text>
<text x="617.9" y="429.8" transform="rotate(-90 617.9 429.8)">10nF</text>
<text x="632.5" y="428.3" transform="rotate(-90 632.5 428.3)">10nF</text>
<text x="574.1" y="451.7" transform="rotate(-90 574.1 451.7)">C85</text>
<text x="588.7" y="451.7" transform="rotate(-90 588.7 451.7)">C84</text>
<text x="603.3" y="451.7" transform="rotate(-90 603.3 451.7)">C86</text>
<text x="617.9" y="451.7" transform="rotate(-90 617.9 451.7)">C87</text>
<text x="632.5" y="451.7" transform="rotate(-90 632.5 451.7)">C88</text>
</g>
</svg>
